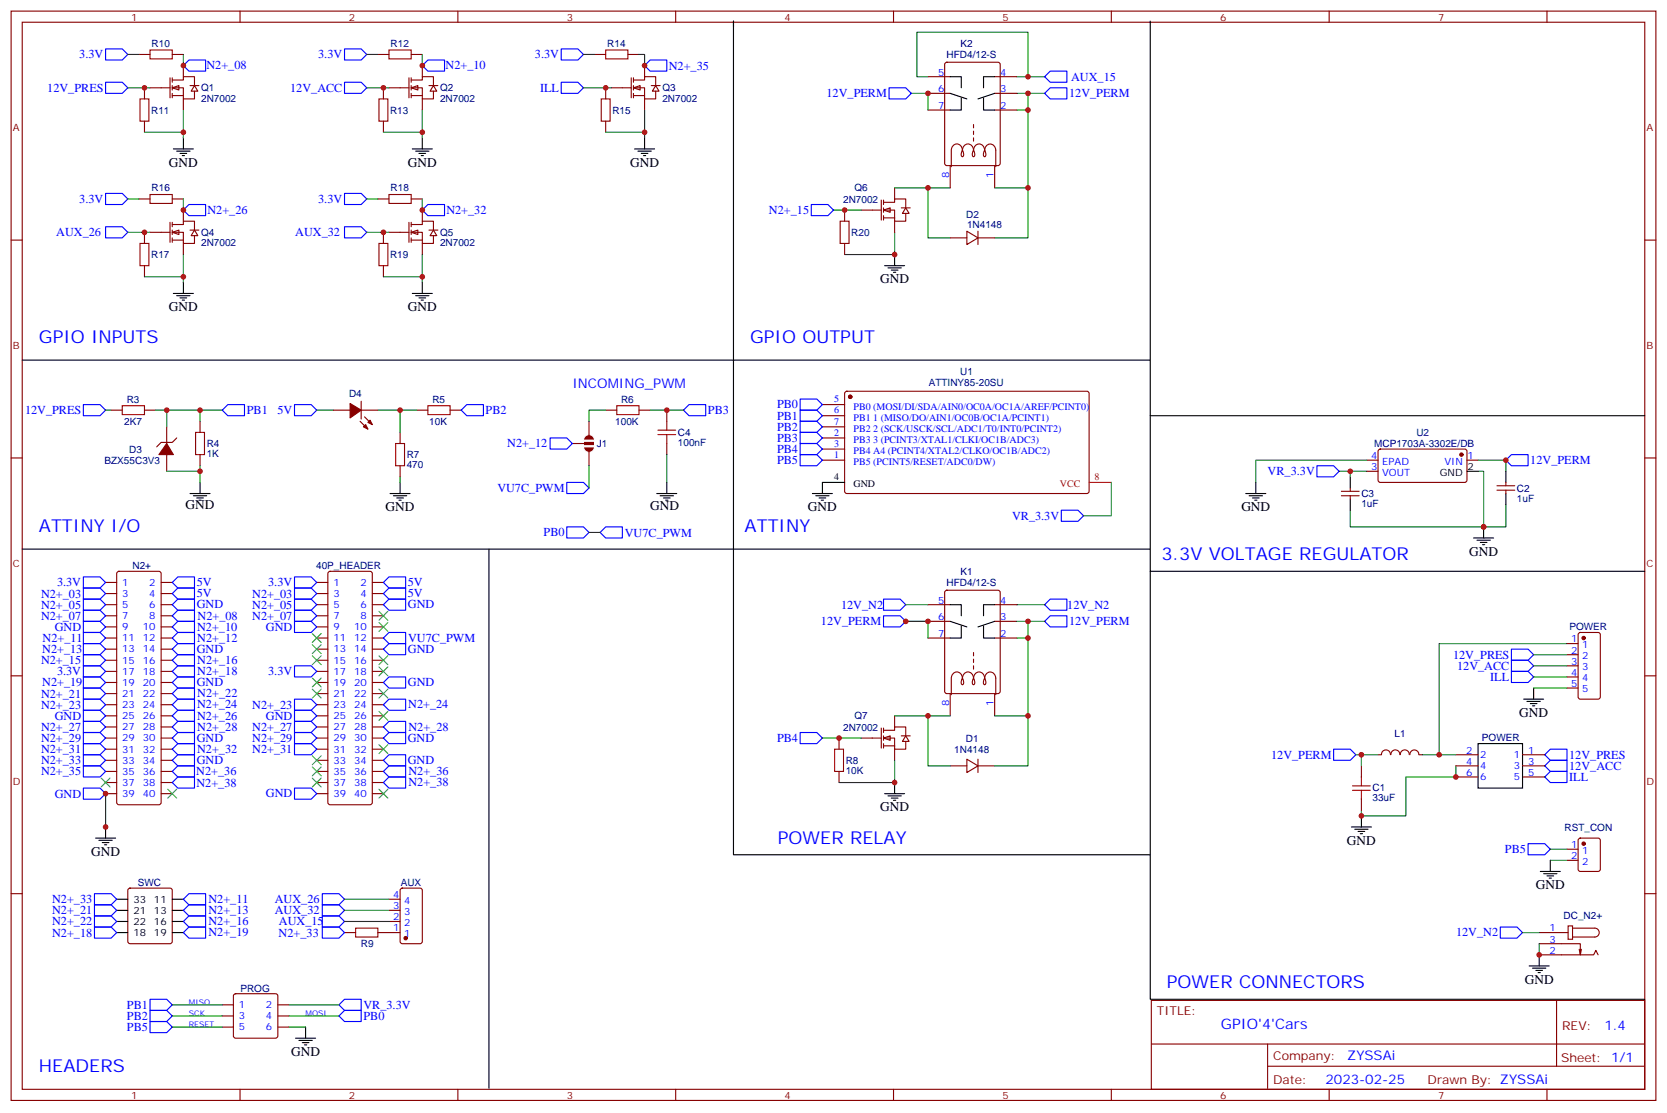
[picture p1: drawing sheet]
<svg xmlns="http://www.w3.org/2000/svg" width="529mm" height="353mm" viewBox="0 0 529 353" stroke-linecap="round" stroke-linejoin="round" font-family="sans-serif">
<g fill="none" stroke="#870000" stroke-width=".35">
<path d="M3.5 3.5h522.1v345.7h-522.1zM7.1 7.1h515v338.6h-515zM76.2 3.5v3.6M145.3 3.5v3.6M214.5 3.5v3.6M283.6 3.5v3.6M352.8 3.5v3.6M421.9 3.5v3.6M491.1 3.5v3.6M3.5 76.2h3.6M522.1 76.2h3.5M3.5 145.3h3.6"/>
<path d="M522.1 145.3h3.5M33.5 184.9h3.5M33.5 188.4h3.5M33.5 191.9h3.5M33.5 195.4h3.5M33.5 199h3.5M37.3 181.5l.4-.2h12.7l.5 .2 .3 .5v72.7l-.3 .5-.5 .2h-12.7l-.5-.2-.2-.5v-72.7zM51.2 184.9h3.5M51.2 188.4h3.5M51.2 191.9h3.5M51.2 195.4h3.5M51.2 199h3.5"/>
<path d="M100.5 184.9h3.6M100.5 188.4h3.6M100.5 191.9h3.6M100.5 195.4h3.6M100.5 199h3.6M104.3 181.5l.5-.2h12.7l.5 .2 .2 .5v72.7l-.3 .5-.4 .2h-12.7l-.5-.2-.2-.5v-72.7zM118.2 184.9h3.5M118.2 188.4h3.5M118.2 191.9h3.5M118.2 195.4h3.5M118.2 199h3.5M3.5 214.5h3.6"/>
<path d="M33.5 202.5h3.5M33.5 206h3.5M33.5 209.6h3.5M33.5 213.1h3.5M33.5 216.6h3.5M51.2 202.5h3.5M51.2 206h3.5M51.2 209.6h3.5M51.2 213.1h3.5M51.2 216.6h3.5M100.5 202.5h3.6M100.5 206h3.6"/>
<path d="M100.5 209.6h3.6M100.5 213.1h3.6M100.5 216.6h3.6M118.2 202.5h3.5M118.2 206h3.5M118.2 209.6h3.5M118.2 213.1h3.5M118.2 216.6h3.5M522.1 214.5h3.5M33.5 220.1h3.5M33.5 223.7h3.5M33.5 227.2h3.5"/>
<path d="M33.5 230.7h3.5M33.5 234.2h3.5M33.5 237.8h3.5M51.2 220.1h3.5M51.2 223.7h3.5M51.2 227.2h3.5M51.2 230.7h3.5M51.2 234.2h3.5M51.2 237.8h3.5M100.5 220.1h3.6M100.5 223.7h3.6M100.5 227.2h3.6"/>
<path d="M100.5 230.7h3.6M100.5 234.2h3.6M100.5 237.8h3.6M118.2 220.1h3.5M118.2 223.7h3.5M118.2 227.2h3.5M118.2 230.7h3.5M118.2 234.2h3.5M118.2 237.8h3.5M33.5 241.3h3.5M33.5 244.8h3.5M33.5 248.4h3.5"/>
<path d="M33.5 251.9h3.5M51.2 241.3h3.5M51.2 244.8h3.5M51.2 248.4h3.5M51.2 251.9h3.5M100.5 241.3h3.6M100.5 244.8h3.6M100.5 248.4h3.6M100.5 251.9h3.6M118.2 241.3h3.5M118.2 244.8h3.5M118.2 248.4h3.5"/>
<path d="M118.2 251.9h3.5M3.5 283.6h3.6M40.8 282.1l.5-.2h12.7l.5 .2 .2 .5v16.2l-.3 .5-.4 .2h-12.7l-.5-.2-.2-.5v-16.2zM123.5 296h3.5M123.5 292.5h3.5M123.5 288.9h3.5M123.5 285.4h3.5M127.2 282.1l.5-.2h5.6l.7 .4 .1 16.5-.5 .7h-5.9l-.6-.5-.1-16.4zM488.6 299.5h13v3.5l.4-1.7M488.6 296h9.2M497.8 293.9h1.4v4.2h-1.4zM499.2 294.6h7a1.41 1.41 0 0 1 1.4 1.4 1.41 1.41 0 0 1-1.4 1.4h-7"/>
<path d="M522.1 283.6h3.5M365.5 317.5h156.6v28.2h-156.6zM488.6 303h17.3l.7-1.4 .7 1.4M494.1 317.5v20.9M501.3 301.3l.3 1.7M365.5 331.3h156.5M402.4 338.4h119.6M402.4 331.3v14.2M76.2 345.7v3.5M145.3 345.7v3.5M214.5 345.7v3.5M283.6 345.7v3.5"/>
<path d="M352.8 345.7v3.5M421.9 345.7v3.5M491.1 345.7v3.5"/>
</g>
<g fill="none" stroke="#000" stroke-width=".35">
<path d="M55 47.3h6.4M56.1 48h4.2M57.1 48.7h2.2M57.9 49.4h.7M58.2 43.7v3.6M130.9 47.3h6.3M131.9 48h4.3M133 48.7h2.1M133.7 49.4h.7M134.1 43.7v3.6M201.4 47.3h6.4M202.5 48h4.2"/>
<path d="M203.6 48.7h2.1M204.3 49.4h.7M204.6 43.7v3.6M280.8 251.9h6.4M281.9 252.6h4.2M282.9 253.3h2.1M283.6 254h.7M284 248.4v3.5M37 285.4h3.6M37 288.9h3.6M37 292.5h3.6M37 296h3.6"/>
<path d="M54.7 285.4h3.5M54.7 288.9h3.5M54.7 292.5h3.5M54.7 296h3.5M485.4 306.6h6.4M486.5 307.3h4.2M487.5 308h2.2M488.2 308.7h.7M488.6 303v3.6"/>
</g>
<g fill="none" stroke="#00f" stroke-width=".35">
<path d="M60 19.1h5.3v3.5h-5.3l-1.8-1.8zM135.8 19.1h5.3v3.5h-5.3l-1.7-1.8zM26.5 197.2h5.2l1.8 1.8-1.8 1.7h-5.2zM26.5 193.7h5.2l1.8 1.7-1.8 1.8h-5.2zM26.5 190.1h5.2l1.8 1.8-1.8 1.8h-5.2zM26.5 186.6h5.2l1.8 1.8-1.8 1.7h-5.2zM54.7 199l1.7-1.8h5.3v3.5h-5.3zM54.7 195.4l1.7-1.7h5.3v3.5h-5.3zM56.4 190.1h5.3v3.6h-5.3l-1.7-1.8zM93.5 186.6h5.3l1.7 1.8-1.7 1.7h-5.3zM93.5 190.1h5.3l1.7 1.8-1.7 1.8h-5.3zM93.5 193.7h5.3l1.7 1.7-1.7 1.8h-5.3z"/>
<path d="M93.5 197.2h5.3l1.7 1.8-1.7 1.7h-5.3zM123.5 190.1h5.3v3.6h-5.3l-1.8-1.8zM333.4 190.1h5.3v3.6h-5.3l-1.8-1.8zM26.5 200.7h5.2l1.8 1.8-1.8 1.8h-5.2zM26.5 204.3h5.2l1.8 1.7-1.8 1.8h-5.2zM26.5 214.8h5.2l1.8 1.8-1.8 1.8h-5.2zM26.5 218.4h5.2l1.8 1.7-1.8 1.8h-5.2zM26.5 207.8h5.2l1.8 1.8-1.8 1.7h-5.2zM54.7 216.6l1.7-1.8h5.3v3.6h-5.3zM54.7 202.5l1.7-1.8h5.3v3.6h-5.3zM54.7 206l1.7-1.7h5.3v3.5h-5.3zM54.7 209.6l1.7-1.8h5.3v3.5h-5.3z"/>
<path d="M54.7 213.1l1.7-1.8h5.3v3.5h-5.3zM121.7 206l1.8-1.7h5.3v3.5h-5.3zM121.7 202.5l1.8-1.8h5.3v3.6h-5.3zM26.5 221.9h5.2l1.8 1.8-1.8 1.7h-5.2zM26.5 225.4h5.2l1.8 1.8-1.8 1.8h-5.2zM26.5 229h5.2l1.8 1.7-1.8 1.8h-5.2zM26.5 232.5h5.2l1.8 1.7-1.8 1.8h-5.2zM26.5 236h5.2l1.8 1.8-1.8 1.7h-5.2zM26.5 239.5h5.2l1.8 1.8-1.8 1.8h-5.2zM54.7 230.7l1.7-1.7h5.3v3.5h-5.3zM54.7 234.2l1.7-1.7h5.3v3.5h-5.3zM54.7 220.1l1.7-1.7h5.3v3.5h-5.3z"/>
<path d="M54.7 227.2l1.7-1.8h5.3v3.6h-5.3zM54.7 237.8l1.7-1.8h5.3v3.5h-5.3zM56.4 221.9h5.3v3.5h-5.3l-1.7-1.7zM93.5 221.9h5.3l1.7 1.8-1.7 1.7h-5.3zM93.5 225.4h5.3l1.7 1.8-1.7 1.8h-5.3zM93.5 229h5.3l1.7 1.7-1.7 1.8h-5.3zM93.5 232.5h5.3l1.7 1.7-1.7 1.8h-5.3zM93.5 236h5.3l1.7 1.8-1.7 1.7h-5.3zM121.7 230.7l1.8-1.7h5.3v3.5h-5.3zM121.7 234.2l1.8-1.7h5.3v3.5h-5.3zM123.5 221.9h5.3v3.5h-5.3l-1.8-1.7zM26.5 250.1h5.2l1.8 1.8-1.8 1.7h-5.2z"/>
<path d="M26.5 243.1h5.2l1.8 1.7-1.8 1.8h-5.2zM54.7 241.3l1.7-1.8h5.3v3.6h-5.3zM56.4 246.6h5.3v3.5h-5.3l-1.7-1.7zM56.4 243.1h5.3v3.5h-5.3l-1.7-1.8zM93.5 250.1h5.3l1.7 1.8-1.7 1.7h-5.3zM121.7 248.4l1.8-1.8h5.3v3.5h-5.3zM121.7 244.8l1.8-1.7h5.3v3.5h-5.3zM121.7 241.3l1.8-1.8h5.3v3.6h-5.3zM30 287.2h5.3l1.7 1.7-1.7 1.8h-5.3zM30 290.7h5.3l1.7 1.8-1.7 1.7h-5.3zM30 294.2h5.3l1.7 1.8-1.7 1.7h-5.3zM30 283.6h5.3l1.7 1.8-1.7 1.8h-5.3z"/>
<path d="M58.2 296l1.8-1.8h5.3v3.5h-5.3zM58.2 288.9l1.8-1.7h5.3v3.5h-5.3zM58.2 292.5l1.8-1.8h5.3v3.5h-5.3zM58.2 285.4l1.8-1.8h5.3v3.6h-5.3zM102.3 283.6h5.3l1.8 1.8-1.8 1.8h-5.3zM102.3 290.7h5.3l1.8 1.8-1.8 1.7h-5.3zM102.3 287.2h5.3l1.8 1.7-1.8 1.8h-5.3z"/>
</g>
<g fill="none" stroke="#3c3" stroke-width=".35">
<path d="M120.3 197.6l2.8 2.8M120.3 194l2.8 2.8M123.1 197.6l-2.8 2.8M123.1 194l-2.8 2.8M99.1 204.6l2.9 2.8M99.1 218.7l2.9 2.8M99.1 215.2l2.9 2.8M99.1 208.1l2.9 2.9M99.1 201.1l2.9 2.8M102 218.7l-2.9 2.8M102 215.2l-2.9 2.8M102 208.1l-2.9 2.9"/>
<path d="M102 204.6l-2.9 2.8M102 201.1l-2.9 2.8M120.3 218.7l2.8 2.8M120.3 211.7l2.8 2.8M120.3 208.1l2.8 2.9M123.1 218.7l-2.8 2.8M123.1 211.7l-2.8 2.8M123.1 208.1l-2.8 2.9M99.1 239.9l2.9 2.8M102 239.9l-2.9 2.8M120.3 236.4l2.8 2.8M120.3 225.8l2.8 2.8"/>
<path d="M123.1 236.4l-2.8 2.8M123.1 225.8l-2.8 2.8M32.1 246.9l2.8 2.9M34.9 246.9l-2.8 2.9M53.3 250.5l2.8 2.8M56.1 250.5l-2.8 2.8M99.1 246.9l2.9 2.9M99.1 243.4l2.9 2.8M102 246.9l-2.9 2.9M102 243.4l-2.9 2.8M120.3 250.5l2.8 2.8M123.1 250.5l-2.8 2.8"/>
</g>
<path d="M488.6 299.5v3.5" fill="none" stroke="#008700" stroke-width=".35"/>
<circle cx="128.8" cy="297.7" r=".53" fill="#870000" stroke="#870000" stroke-width=".35"/>
<g fill="#fff" stroke="#870000" stroke-width=".35">
<path d="M54.7 27.9l2.1-.7v1.4z"/>
<path d="M61.7 27.2l1.1 1.7h-2.1z"/>
</g>
<path d="M47.6 27.9h6.4M54 24.7v6.3M54.7 25.4h3.5v-1.1h3.5v2.9M54.7 27.9h3.5v3.5h3.5v-2.5M54.7 30.3h3.5M54.7 24.7v1.4M54.7 27.2v1.4M54.7 29.6v1.4M58.2 20.8v3.5M58.2 31.4v3.5M60.3 27.2h2.8" fill="none" stroke="#870000" stroke-width=".35"/>
<g fill="#fff" stroke="#870000" stroke-width=".35">
<path d="M130.5 27.9l2.1-.7v1.4z"/>
<path d="M137.6 27.2l1 1.7h-2.1z"/>
</g>
<path d="M123.5 27.9h6.3M129.8 24.7v6.3M130.5 25.4h3.6v-1.1h3.5v2.9M130.5 27.9h3.6v3.5h3.5v-2.5M130.5 30.3h3.6M130.5 24.7v1.4M130.5 27.2v1.4M130.5 29.6v1.4M134.1 20.8v3.5M134.1 31.4v3.5M136.2 27.2h2.8" fill="none" stroke="#870000" stroke-width=".35"/>
<g fill="#fff" stroke="#870000" stroke-width=".35">
<path d="M201.1 27.9l2.1-.7v1.4z"/>
<path d="M208.1 27.2l1.1 1.7h-2.1z"/>
</g>
<path d="M194 27.9h6.4M200.4 24.7v6.3M201.1 25.4h3.5v-1.1h3.5v2.9M201.1 27.9h3.5v3.5h3.5v-2.5M201.1 30.3h3.5M201.1 24.7v1.4M201.1 27.2v1.4M201.1 29.6v1.4M204.6 20.8v3.5M204.6 31.4v3.5M206.7 27.2h2.8" fill="none" stroke="#870000" stroke-width=".35"/>
<g fill="#fff" stroke="#870000" stroke-width=".35">
<path d="M280.5 234.2l2.1-.7v1.4z"/>
<path d="M287.5 233.5l1.1 1.8h-2.1z"/>
</g>
<g fill="none" stroke="#870000" stroke-width=".35">
<path d="M35.3 130.2h3.5M45.9 130.2h3.5M52.9 135.5v5.3M56.1 139l-1.4 1.4h-3.5l-1.5 1.4M63.5 133.7v3.5M105.8 130.2h5.3M114.3 133.7l2.5 2.5M114.7 130.2h5.2M114.7 127.4v5.6M115.7 132.3l2.5 2.5M127 137.2v3.6M132.3 130.2h3.5"/>
<path d="M142.9 130.2h3.5M192.3 130.2h3.5M202.8 130.2h3.6M211.7 130.2v3.5M261.1 135.5h7M261.1 131.9h7M261.1 128.4h7M261.1 139h7M268.3 124.4l.5-.2h76.5l.4 .7v31.3l-.7 .4h-76.5l-.4-.7v-31zM52.9 144.3v5.3M63.5 144.3v3.5M127 147.8v3.5"/>
<path d="M211.7 140.8v3.5M261.1 142.5h7M261.1 146.1h7M294.6 197.2h7M294.6 191.9h7M300.1 187.5l.5-.2h16.2l.6 .5 .1 31.6-.5 .7h-16.4l-.7-.4v-31.7zM315.7 197.2h7.1M315.7 191.9h7.1M294.6 202.5h7M302 215.2v5.3M302 215.1a1.77 1.77 0 0 1 1.8-1.8 1.77 1.77 0 0 1 1.7 1.9M305.5 215.2a1.5 1.5 0 0 1 0 2.1l-.2-.1a1.85 1.85 0 0 1 .2-2z"/>
<path d="M309 215.2a1.77 1.77 0 0 0-1.7-1.9 1.77 1.77 0 0 0-1.8 1.9M309 215.2a1.5 1.5 0 0 1 0 2.1l-.2-.1a1.85 1.85 0 0 1 .2-2zM309 207.1v1M309 209.2v1.1M309 211.3v1.1M312.6 215.2a1.77 1.77 0 0 0-1.8-1.9 1.77 1.77 0 0 0-1.8 1.9M312.6 215.2a1.5 1.5 0 0 1 0 2.1l-.2-.1a1.85 1.85 0 0 1 .2-2zM312.6 215.3a1.78 1.78 0 0 1 1.6-2 1.78 1.78 0 0 1 1.9 1.9v5.3M315.7 202.5h7.1M497.4 204.3h3.5M497.4 207.8h3.5M497.4 211.3h3.5"/>
<path d="M497.4 214.8h3.5M497.4 218.4h3.5M501.2 200.9l.4-.2h5.7l.6 .5 .1 20-.5 .6-5.9 .1-.6-.5-.1-20zM266.3 234.2v3.6M273.4 234.2h6.4M279.8 231.1v6.3M280.5 231.8h3.5v-1.1h3.5v2.8M280.5 234.2h3.5v3.6h3.5v-2.5M280.5 236.7h3.5M280.5 231.1v1.4M280.5 233.5v1.4M280.5 236v1.4"/>
<path d="M284 227.2v3.5M284 237.8v3.5M286.1 233.5h2.8M301.6 220.1v7.1M315.7 220.1v7.1M441.4 239.5a1.41 1.41 0 0 0-1.4-1.5 1.41 1.41 0 0 0-1.5 1.5h-1.1M441.5 239.5a1.41 1.41 0 0 1 1.4-1.5 1.41 1.41 0 0 1 1.4 1.5M444.5 239.5a1.41 1.41 0 0 1 1.4-1.5 1.41 1.41 0 0 1 1.4 1.5M447.6 239.5a1.41 1.41 0 0 1 1.4-1.5 1.41 1.41 0 0 1 1.4 1.5M450.5 239.5h1.1M462.1 239.5h7.1M483.3 239.5h7.1"/>
<path d="M266.3 244.8v3.6M301.6 243.1h5.3M306.9 240.9l3.5 2.2-3.5 2.1zM310.4 240.9v4.3M310.4 243.1h5.3M432.2 243.1v3.5M432.2 253.6v3.6M462.1 243.1h7.1M462.1 246.6h7.1M483.3 243.1h7.1M483.3 246.6h7.1M109.4 296h3.5"/>
<path d="M119.9 296h3.6M70.6 318.9h3.5M74.3 315.6l.5-.2h12.7l.5 .2 .2 .5v12.7l-.2 .5-.5 .2h-12.7l-.5-.2-.2-.5v-12.7zM88.2 318.9h3.5M70.6 322.4h3.5M70.6 326h3.5M88.2 322.4h3.5M88.2 326h3.5"/>
</g>
<g fill="none" stroke="#00f" stroke-width=".35">
<path d="M33.5 26.1h5.3l1.8 1.8-1.8 1.7h-5.3zM109.4 26.1h5.3l1.7 1.8-1.7 1.7h-5.3zM178.2 26.1h5.2l1.8 1.8-1.8 1.7h-5.2zM33.5 72h5.3l1.8 1.7-1.8 1.8h-5.3zM109.4 72h5.3l1.7 1.7-1.7 1.8h-5.3zM26.5 128.4h5.2l1.8 1.8-1.8 1.7h-5.2zM93.5 128.4h5.3l1.7 1.8-1.7 1.7h-5.3zM218.7 128.4h5.3v3.5h-5.3l-1.7-1.7zM254 126.6h5.3l1.8 1.8-1.8 1.8h-5.3zM254 133.7h5.3l1.8 1.8-1.8 1.7h-5.3zM254 130.2h5.3l1.8 1.7-1.8 1.8h-5.3zM254 137.2h5.3l1.8 1.8-1.8 1.8h-5.3z"/>
<path d="M254 140.8h5.3l1.8 1.7-1.8 1.8h-5.3zM254 144.3h5.3l1.8 1.8-1.8 1.7h-5.3zM418 147.8h5.3l1.8 1.8-1.8 1.7h-5.3zM479.8 144.3h5.3v3.5h-5.3l-1.8-1.7zM179.9 167.2h5.3l1.8 1.8-1.8 1.7h-5.3zM190.5 169l1.8-1.8h5.3v3.5h-5.3zM336.9 161.9h5.3l1.8 1.8-1.8 1.8h-5.3zM331.6 197.2l1.8-1.8h5.3v3.6h-5.3zM479.8 206h5.3l1.7 1.8-1.7 1.8h-5.3zM479.8 209.6h5.3l1.7 1.7-1.7 1.8h-5.3zM479.8 213.1h5.3l1.7 1.7-1.7 1.8h-5.3zM254 232.5h5.3l1.8 1.7-1.8 1.8h-5.3z"/>
<path d="M423.3 237.8h5.3l1.8 1.7-1.8 1.8h-5.3zM492.1 237.8h5.3v3.5h-5.3l-1.7-1.8zM492.1 241.3h5.3v3.5h-5.3l-1.7-1.7zM492.1 244.8h5.3v3.6h-5.3l-1.7-1.8zM102.3 294.2h5.3l1.8 1.8-1.8 1.7h-5.3zM47.6 317.1h5.3l1.8 1.8-1.8 1.8h-5.3zM47.6 324.2h5.3l1.8 1.8-1.8 1.7h-5.3zM47.6 320.7h5.3l1.8 1.7-1.8 1.8h-5.3zM109.4 320.7h5.3v3.5h-5.3l-1.8-1.8z"/>
</g>
<g fill="none" stroke="#008700" stroke-width=".35">
<path d="M33.5 130.2h1.8M49.4 130.2h3.5v5.3M52.9 130.2h10.6v3.5M63.5 130.2h7.1M100.5 130.2h5.3M119.9 130.2h7.1v7M127 130.2h5.3M206.4 130.2h10.6M52.9 149.6h10.6M63.5 147.8v5.3M127 151.3v1.8M352.8 153.1v10.6h-8.8"/>
<path d="M425.1 149.6h8.8M433.9 146.1h-35.3v7M469.2 149.6h1.8v17.6M469.2 146.1h8.8v3.5M187 169h3.5M428.6 161.9v5.3h42.4M478 160.2v7h-7M322.8 191.9h8.8M322.8 197.2h8.8M326.3 197.2v45.9h-10.6M497.4 204.3h-40.6v35.2h-5.2M261.1 234.2h12.3"/>
<path d="M284 227.2h10.6v15.9h7M294.6 227.2h7M315.7 227.2h10.6M430.4 239.5h1.8M437.4 239.5h-5.2v3.6M456.8 239.5h5.3M284 241.3v7.1h-17.7M462.1 243.1v3.5h-15.8v12.3h-14.1v-1.7M109.4 285.4h14.1M109.4 288.9h14.1M109.4 292.5h14.1M54.7 318.9h15.9"/>
<path d="M54.7 326h15.9M54.7 322.4h15.9M91.7 326h5.3M91.7 322.4h15.9"/>
</g>
<g fill="none" stroke="#000" stroke-width=".35">
<path d="M60.3 156.6h6.4M61.4 157.3h4.2M62.4 158h2.2M63.1 158.8h.8M63.5 153.1v3.5M123.8 156.6h6.4M124.9 157.3h4.2M125.9 158h2.2M126.6 158.8h.8M127 153.1v3.5M208.5 156.6h6.3M209.5 157.3h4.3"/>
<path d="M210.6 158h2.1M211.3 158.8h.7M211.7 153.1v3.5M257.9 156.6h6.3M258.9 157.3h4.3M260 158h2.1M260.7 158.8h.7M268.1 153.1h-7v3.5M395.5 156.6h6.3M396.5 157.3h4.3M397.6 158h2.1M398.3 158.8h.7"/>
<path d="M398.6 153.1v3.5M467.8 170.7h6.3M468.8 171.5h4.3M469.9 172.2h2.1M470.6 172.9h.7M471 167.2v3.5M301.6 191.9h3.6v3.5M301.6 197.2l5.3 1.8M305.2 198.6v3.9h-3.6M312.2 198.6v3.9h3.5M315.7 191.9h-3.5v3.5M315.7 197.2l-5.3 1.8"/>
<path d="M486.8 218.4v3.5M469.2 236h14.1v14.1h-14.1zM483.7 221.9h6.3M484.7 222.6h4.2M485.8 223.3h2.1M486.5 224h.7M432.2 258.9v3.6M429 262.5h6.3M430 263.2h4.3M431.1 263.9h2.1M431.8 264.6h.7M93.8 329.5h6.4"/>
<path d="M94.9 330.2h4.2M96 330.9h2.1M96.7 331.6h.7M97 326v3.5"/>
</g>
<g fill="none" stroke="#a10000" stroke-width=".35">
<path d="M38.8 128.8h7.1v2.8h-7.1zM62.1 137.2h2.8v7.1h-2.8zM135.8 128.8h7.1v2.8h-7.1zM195.8 128.8h7v2.8h-7zM208.8 137.9h5.7M208.8 136.5h5.7M211.7 133.7v2.8M211.7 137.9v2.9M125.6 140.8h2.8v7h-2.8zM264.9 237.8h2.9v7h-2.9zM429.3 249.4h5.7M429.3 250.8h5.7"/>
<path d="M432.2 246.6v2.8M432.2 250.8v2.8M112.9 294.6h7v2.8h-7z"/>
</g>
<g fill="#870000" stroke="#870000" stroke-width=".35">
<path d="M52.9 140.8l2.1 3.5h-4.6z"/>
<path d="M111.1 128.1l3.6 2.1-3.6 2.4z"/>
<path d="M115.4 135.5l.7-.7 .7 1.4z"/>
<path d="M116.8 134.1l.7-.7 .7 1.4z"/>
<circle cx="502.7" cy="202.5" r=".53"/>
<circle cx="269.9" cy="125.9" r=".53"/>
</g>
<path d="M345.7 153.1h7.1" fill="none" stroke="#f00" stroke-width=".35"/>
<g fill="#fff" stroke="#870000" stroke-width=".35">
<path d="M130.5 73.7l2.1-.7v1.4z"/>
<path d="M137.6 73l1 1.8h-2.1z"/>
</g>
<path d="M123.5 73.7h6.3M129.8 70.6v6.3M130.5 71.3h3.6v-1.1h3.5v2.8M130.5 73.7h3.6v3.6h3.5v-2.5M130.5 76.2h3.6M130.5 70.6v1.4M130.5 73v1.4M130.5 75.5v1.4M134.1 66.7v3.5M134.1 77.3v3.5M136.2 73h2.8" fill="none" stroke="#870000" stroke-width=".35"/>
<g fill="#fff" stroke="#870000" stroke-width=".35">
<path d="M54.7 73.7l2.1-.7v1.4z"/>
<path d="M61.7 73l1.1 1.8h-2.1z"/>
</g>
<g fill="none" stroke="#870000" stroke-width=".35">
<path d="M44.1 17.3h3.5M54.7 17.3h3.5M119.9 17.3h3.6M130.5 17.3h3.6M188.7 17.3h3.6M199.3 17.3h3.5M45.9 27.9v3.5M45.9 38.5v3.5M121.7 27.9v3.5M121.7 38.5v3.5M192.3 27.9v3.5M192.3 38.5v3.5"/>
<path d="M44.1 63.1h3.5M45.9 73.7v3.6M47.6 73.7h6.4M54 70.6v6.3M54.7 71.3h3.5v-1.1h3.5v2.8M54.7 73.7h3.5v3.6h3.5v-2.5M54.7 76.2h3.5M54.7 70.6v1.4M54.7 73v1.4M54.7 75.5v1.4M54.7 63.1h3.5M58.2 66.7v3.5"/>
<path d="M58.2 77.3v3.5M60.3 73h2.8M119.9 63.1h3.6M121.7 73.7v3.6M130.5 63.1h3.6M45.9 84.3v3.5M121.7 84.3v3.5M425.8 155.9h5.6M425.8 157.3h5.6M428.6 154.9v1M428.6 157.3v1.1M433.9 146.1h3.5"/>
<path d="M433.9 149.6h3.5M437.7 142.7l.4-.2 27.1 .1 .5 .6-.1 9.5-.6 .4-27.1-.1-.5-.6v-9.2zM465.7 146.1h3.5M475.2 154.2h5.6M475.2 155.6h5.6M478 153.1v1.1M478 155.6v1M497.4 269.5h3.5M497.4 273h3.5M501.2 266.2l.4-.2h5.7l.6 .4 .1 9.5-.5 .6-5.9 .1-.6-.5-.1-9.4z"/>
</g>
<g fill="none" stroke="#000" stroke-width=".35">
<path d="M365.1 6.7v125.2h157M55 93.1h6.4M56.1 93.8h4.2M57.1 94.5h2.2M57.9 95.2h.7M58.2 89.6v3.5M130.9 93.1h6.3M131.9 93.8h4.3M133 94.5h2.1M133.7 95.2h.7M134.1 89.6v3.5M7.1 114.3h225.7"/>
<path d="M232.8 114.3v60h-225.7M232.8 114.3h132.3M365.1 131.9v49.4h157M428.6 151.3v3.6M428.6 158.4v3.5M465.7 149.6h3.5M478 149.6v3.5M478 156.6v3.6M155.2 174.3v171.1M365.1 181.3v135.8h157M30.3 266h6.4M31.4 266.7h4.2"/>
<path d="M32.5 267.4h2.1M33.2 268.1h.7M33.5 262.5v3.5M488.9 276.6h6.4M490 277.3h4.2M491.1 278h2.1M491.8 278.7h.7M492.1 273v3.6"/>
</g>
<g fill="none" stroke="#00f" stroke-width=".35">
<path d="M33.5 15.5h5.3l1.8 1.8-1.8 1.8h-5.3zM109.4 15.5h5.3l1.7 1.8-1.7 1.8h-5.3zM178.2 15.5h5.2l1.8 1.8-1.8 1.8h-5.2zM206.4 19.1h5.3v3.5h-5.3l-1.8-1.8zM33.5 61.4h5.3l1.8 1.7-1.8 1.8h-5.3zM58.2 66.7l1.8-1.8h5.3v3.5h-5.3zM109.4 61.4h5.3l1.7 1.7-1.7 1.8h-5.3zM134.1 66.7l1.7-1.8h5.3v3.5h-5.3zM72.3 128.4h5.3v3.5h-5.3l-1.7-1.7zM148.2 128.4h5.3v3.5h-5.3l-1.8-1.7zM26.5 183.1h5.2l1.8 1.8-1.8 1.7h-5.2zM56.4 186.6h5.3v3.5h-5.3l-1.7-1.7z"/>
<path d="M56.4 183.1h5.3v3.5h-5.3l-1.7-1.7zM93.5 183.1h5.3l1.7 1.8-1.7 1.7h-5.3zM123.5 186.6h5.3v3.5h-5.3l-1.8-1.7zM123.5 183.1h5.3v3.5h-5.3l-1.8-1.7zM280.5 195.4h5.3l1.7 1.8-1.7 1.8h-5.3zM280.5 190.1h5.3l1.7 1.8-1.7 1.8h-5.3zM26.5 211.3h5.2l1.8 1.8-1.8 1.7h-5.2zM93.5 211.3h5.3l1.7 1.8-1.7 1.7h-5.3zM121.7 216.6l1.8-1.8h5.3v3.6h-5.3zM485.1 267.8h5.3l1.7 1.7-1.7 1.8h-5.3zM476.2 294.2h5.3l1.8 1.8-1.8 1.7h-5.3zM109.4 317.1h5.3v3.6h-5.3l-1.8-1.8z"/>
</g>
<g fill="none" stroke="#008700" stroke-width=".35">
<path d="M40.6 17.3h3.5M58.2 17.3v3.5M116.4 17.3h3.5M134.1 17.3v3.5M185.2 17.3h3.5M202.8 17.3h1.8v3.5M40.6 27.9h7M58.2 34.9v8.8M116.4 27.9h7.1M134.1 34.9v8.8M185.2 27.9h8.8M204.6 34.9v8.8"/>
<path d="M45.9 42h12.3M121.7 42h12.4M192.3 42h12.3M40.6 63.1h3.5M40.6 73.7h7M58.2 63.1v3.6M116.4 63.1h3.5M116.4 73.7h7.1M134.1 63.1v3.6M45.9 87.8h12.3M58.2 80.8v8.8M121.7 87.8h12.4"/>
<path d="M134.1 80.8v8.8M211.7 144.3v8.8M428.6 149.6v1.7M287.5 191.9h7.1M294.6 197.2h-7.1h7.1v5.3M322.8 202.5h3.5M486.8 207.8h10.6M486.8 211.3h10.6M486.8 214.8h10.6M486.8 218.4h10.6M33.5 251.9v10.6M492.1 269.5h5.3"/>
<path d="M492.1 273h5.3M483.3 296h5.3M91.7 318.9h15.9"/>
</g>
<g fill="#870000" stroke="#870000" stroke-width=".35">
<circle cx="463.9" cy="144.3" r=".53"/>
<circle cx="502.7" cy="267.8" r=".53"/>
</g>
<path d="M47.6 15.9h7.1v2.8h-7.1zM123.5 15.9h7v2.8h-7zM192.3 15.9h7v2.8h-7zM44.4 31.4h2.9v7.1h-2.9zM120.3 31.4h2.8v7.1h-2.8zM190.9 31.4h2.8v7.1h-2.8zM44.4 77.3h2.9v7h-2.9zM47.6 61.7h7.1v2.9h-7.1zM120.3 77.3h2.8v7h-2.8zM123.5 61.7h7v2.9h-7z" fill="none" stroke="#a10000" stroke-width=".35"/>
<g fill="#870000" stroke="#fff" stroke-width=".35">
<path d="M185.2 141.8h3.5a1.76 1.76 0 0 1-1.7 1.8 1.76 1.76 0 0 1-1.8-1.8z"/>
<path d="M185.7 138.5a1.76 1.76 0 0 1 1.9-.4 1.76 1.76 0 0 1 1.1 1.6h-3.5z"/>
</g>
<path d="M187 133.7v5.3" fill="none" stroke="#870000" stroke-width=".35"/>
<path d="M185.2 140.1h3.5v1.4h-3.5z" fill="#870000" stroke="#fff" stroke-width=".35"/>
<path d="M268.1 66.7v3.5M268.1 77.3v3.5M181.7 140.8h5.3M187 142.5v5.3" fill="none" stroke="#870000" stroke-width=".35"/>
<path d="M174.6 139h5.3l1.8 1.8-1.8 1.7h-5.3zM179.9 153.1h5.3l1.8 1.8-1.8 1.7h-5.3z" fill="none" stroke="#00f" stroke-width=".35"/>
<path d="M284 73.7v7.1h-15.9M192.3 130.2h-5.3v3.5M187 147.8v7.1" fill="none" stroke="#008700" stroke-width=".35"/>
<path d="M266.7 70.2h2.8v7.1h-2.8z" fill="none" stroke="#a10000" stroke-width=".35"/>
<g fill="#fff" stroke="#870000" stroke-width=".35">
<path d="M280.5 66.7l2.1-.7v1.4z"/>
<path d="M287.5 66l1.1 1.7h-2.1z"/>
</g>
<g fill="none" stroke="#870000" stroke-width=".35">
<path d="M300.1 20l.5-.2h16.2l.6 .4 .1 31.7-.5 .6-16.4 .1-.7-.5v-31.6zM294.6 34.9h7M294.6 29.6h7M294.6 24.3h7M309 39.5v1.1M315.7 34.9h7.1M315.7 29.6h7.1M315.7 24.3h7.1M284 59.6v3.5M301.6 52.6v7M305.5 47.6a1.5 1.5 0 0 1 0 2.1h-.2a1.85 1.85 0 0 1 .2-2.1zM305.5 47.6a1.77 1.77 0 0 0-1.7-1.9 1.77 1.77 0 0 0-1.8 1.9v5.3"/>
<path d="M309 47.6a1.77 1.77 0 0 0-1.7-1.9 1.77 1.77 0 0 0-1.8 2M309 47.6a1.5 1.5 0 0 1 0 2.1h-.2a1.85 1.85 0 0 1 .2-2.1zM309 41.6v1.1M309 43.7v1.1M312.6 47.6a1.77 1.77 0 0 0-1.8-1.9 1.77 1.77 0 0 0-1.8 2M312.6 47.6a1.5 1.5 0 0 1 0 2.1h-.2a1.85 1.85 0 0 1 .2-2.1zM312.6 47.8a1.78 1.78 0 0 1 1.6-2.1 1.78 1.78 0 0 1 1.9 1.9v5.3M315.7 52.6v7M273.4 66.7h6.4M279.8 63.5v6.4M280.5 64.2h3.5v-1.1h3.5v2.9M280.5 66.7h3.5v3.5h3.5v-2.5"/>
<path d="M280.5 69.1h3.5M280.5 63.5v1.4M280.5 66v1.4M280.5 68.4v1.5M284 70.2v3.5M286.1 66h2.8M301.6 75.5h5.3M306.9 73.4l3.5 2.1-3.5 2.1zM310.4 73.4v4.2M310.4 75.5h5.3"/>
</g>
<g fill="none" stroke="#000" stroke-width=".35">
<path d="M232.8 8.5v-1.8v107.6M301.6 24.3h3.6v3.6M301.6 29.6l5.3 1.8M305.2 31v3.9h-3.6M312.2 31v3.9h3.5M315.7 24.3h-3.5v3.6M315.7 29.6l-5.3 1.8M280.8 84.3h6.4M281.9 85h4.2M282.9 85.7h2.1M283.6 86.4h.7M284 80.8v3.5"/>
<path d="M365.1 174.3h-132.3v97h132.3"/>
</g>
<path d="M289.3 29.6h5.3v5.3M294.6 24.3h-3.6v-14.1h35.3v14.1M322.8 34.9h3.5M322.8 29.6h8.8M322.8 24.3h8.8M326.3 29.6v45.9h-10.6M284 59.6h10.6v15.9h7M294.6 59.6h7M315.7 59.6h10.6M264.6 66.7h8.8" fill="none" stroke="#008700" stroke-width=".35"/>
<path d="M282.2 27.9h5.3l1.8 1.7-1.8 1.8h-5.3zM331.6 29.6l1.8-1.7h5.3v3.5h-5.3zM333.4 22.6h5.3v3.5h-5.3l-1.8-1.8zM257.5 64.9h5.3l1.8 1.8-1.8 1.7h-5.3z" fill="none" stroke="#00f" stroke-width=".35"/>
<g fill="#c00">
<circle cx="456.8" cy="239.5" r=".88"/>
<circle cx="326.3" cy="197.2" r=".88"/>
<circle cx="326.3" cy="227.2" r=".88"/>
<circle cx="294.6" cy="227.2" r=".88"/>
<circle cx="63.5" cy="149.6" r=".88"/>
<circle cx="471" cy="167.2" r=".88"/>
<circle cx="127" cy="130.2" r=".88"/>
<circle cx="52.9" cy="130.2" r=".88"/>
<circle cx="63.5" cy="130.2" r=".88"/>
<circle cx="266.3" cy="234.2" r=".88"/>
<circle cx="284" cy="248.4" r=".88"/>
<circle cx="432.2" cy="258.9" r=".88"/>
<circle cx="432.2" cy="239.5" r=".88"/>
<circle cx="478" cy="146" r=".88"/>
<circle cx="211.7" cy="130.2" r=".88"/>
<circle cx="462.1" cy="246.6" r=".88"/>
<circle cx="326.3" cy="202.5" r=".88"/>
<circle cx="428.6" cy="149.6" r=".88"/>
<circle cx="58.2" cy="20.8" r=".88"/>
<circle cx="134.1" cy="20.8" r=".88"/>
<circle cx="204.6" cy="20.8" r=".88"/>
<circle cx="58.2" cy="66.7" r=".88"/>
<circle cx="134.1" cy="66.7" r=".88"/>
<circle cx="121.7" cy="73.7" r=".88"/>
<circle cx="134.1" cy="87.8" r=".88"/>
<circle cx="45.9" cy="73.7" r=".88"/>
<circle cx="58.2" cy="87.8" r=".88"/>
<circle cx="45.9" cy="27.9" r=".88"/>
<circle cx="58.2" cy="42" r=".88"/>
<circle cx="121.7" cy="27.9" r=".88"/>
<circle cx="134.1" cy="42" r=".88"/>
<circle cx="192.3" cy="27.9" r=".88"/>
<circle cx="204.6" cy="42" r=".88"/>
<circle cx="294.6" cy="197.2" r=".88"/>
<circle cx="287.5" cy="197.2" r=".88"/>
<circle cx="488.6" cy="303" r=".88"/>
<circle cx="33.5" cy="251.9" r=".88"/>
<circle cx="33.5" cy="262.5" r=".88"/>
<circle cx="284" cy="80.8" r=".88"/>
<circle cx="268.1" cy="66.7" r=".88"/>
<circle cx="326.3" cy="34.9" r=".88"/>
<circle cx="294.6" cy="59.6" r=".88"/>
<circle cx="326.3" cy="59.6" r=".88"/>
<circle cx="326.3" cy="29.6" r=".88"/>
<circle cx="326.3" cy="24.3" r=".88"/>
<circle cx="294.6" cy="29.6" r=".88"/>
</g>
<g font-size="5.6" fill="#00f">
<text x="12.3" y="109">GPIO INPUTS</text>
<text x="238.1" y="109">GPIO OUTPUT</text>
<text x="12.3" y="169">ATTINY I/O</text>
<text x="236.4" y="169">ATTINY</text>
<text x="368.7" y="177.8">3.3V VOLTAGE REGULATOR</text>
<text x="246.9" y="267.8">POWER RELAY</text>
<text x="370.4" y="313.6">POWER CONNECTORS</text>
<text x="12.3" y="340.1">HEADERS</text>
</g>
<text font-size="4.6" fill="#00f" x="387.6" y="326.5">GPIO'4'Cars</text>
<g font-size="4.2">
<text x="53.6" y="52.9">GND</text>
<text x="129.5" y="52.9">GND</text>
<text x="200" y="52.9">GND</text>
<text x="279.4" y="90">GND</text>
<text x="53.6" y="98.8">GND</text>
<text x="129.5" y="98.8">GND</text>
<text x="58.9" y="161.5">GND</text>
<text x="206.4" y="161.9">GND</text>
<text x="122.4" y="162.3">GND</text>
<text x="256.5" y="162.3">GND</text>
<text x="394.1" y="162.3">GND</text>
<text x="466.4" y="176.4">GND</text>
<text x="482.2" y="227.5">GND</text>
<text x="279.4" y="257.5">GND</text>
<text x="427.6" y="268.1">GND</text>
<text x="28.9" y="271.6">GND</text>
<text x="487.5" y="282.2">GND</text>
<text x="484" y="312.2">GND</text>
<text x="92.4" y="335.1">GND</text>
</g>
<g font-size="4.2" fill="#00f">
<text x="181.7" y="123.1">INCOMING_PWM</text>
<text x="509.3" y="326.8">1.4</text>
<text x="427.7" y="336.3">ZYSSAi</text>
<text x="420.7" y="344.1">2023-02-25</text>
</g>
<g font-size="3.9" fill="#00f">
<text x="25.2" y="18.5">3.3V</text>
<text x="65.5" y="22">N2+_08</text>
<text x="101" y="18.5">3.3V</text>
<text x="141.4" y="22">N2+_10</text>
<text x="169.8" y="18.5">3.3V</text>
<text x="212.3" y="22.1">N2+_35</text>
<text x="15" y="29.2">12V_PRES</text>
<text x="92.1" y="29.1">12V_ACC</text>
<text x="171.4" y="29.1">ILL</text>
<text x="340" y="25.6">AUX_15</text>
<text x="262.4" y="30.8">12V_PERM</text>
<text x="339.4" y="30.8">12V_PERM</text>
<text x="25.2" y="64.4">3.3V</text>
<text x="101" y="64.4">3.3V</text>
<text x="65.8" y="67.9">N2+_26</text>
<text x="141.7" y="67.9">N2+_32</text>
<text x="244.1" y="67.9">N2+_15</text>
<text x="17.9" y="75">AUX_26</text>
<text x="93.7" y="75">AUX_32</text>
<text x="7.9" y="131.4">12V_PRES</text>
<text x="78.3" y="131.4">PB1</text>
<text x="88" y="131.4">5V</text>
<text x="154.2" y="131.3">PB2</text>
<text x="224.7" y="131.4">PB3</text>
<text x="246.7" y="129.6">PB0</text>
<text x="246.7" y="136.7">PB2</text>
<text x="246.7" y="133.1">PB1</text>
<text x="161" y="142">N2+_12</text>
<text x="246.7" y="140.2">PB3</text>
<text x="246.7" y="143.7">PB4</text>
<text x="246.7" y="147.2">PB5</text>
<text x="485.8" y="147.3">12V_PERM</text>
<text x="402.4" y="150.8">VR_3.3V</text>
<text x="157.9" y="156.2">VU7C_PWM</text>
<text x="321.3" y="165">VR_3.3V</text>
<text x="172.6" y="170.2">PB0</text>
<text x="198.3" y="170.3">VU7C_PWM</text>
<text x="13" y="189.7">N2+_03</text>
<text x="18.1" y="186.1">3.3V</text>
<text x="62.4" y="189.6">5V</text>
<text x="62.4" y="186.1">5V</text>
<text x="80.1" y="189.7">N2+_03</text>
<text x="85.1" y="186.1">3.3V</text>
<text x="129.5" y="189.6">5V</text>
<text x="129.5" y="186.1">5V</text>
<text x="13" y="196.7">N2+_07</text>
<text x="13" y="193.2">N2+_05</text>
<text x="62.4" y="193.1">GND</text>
<text x="62.7" y="196.7">N2+_08</text>
<text x="80.1" y="193.2">N2+_05</text>
<text x="80.1" y="196.7">N2+_07</text>
<text x="129.5" y="193.1">GND</text>
<text x="267" y="193.2">12V_N2</text>
<text x="338.8" y="193.2">12V_N2</text>
<text x="13.5" y="203.8">N2+_11</text>
<text x="17.4" y="200.2">GND</text>
<text x="62.6" y="200.3">N2+_10</text>
<text x="62.6" y="203.7">N2+_12</text>
<text x="84.4" y="200.2">GND</text>
<text x="129.5" y="203.8">VU7C_PWM</text>
<text x="260.6" y="198.4">12V_PERM</text>
<text x="339.4" y="198.4">12V_PERM</text>
<text x="13.4" y="207.3">N2+_13</text>
<text x="62.4" y="207.2">GND</text>
<text x="129.5" y="207.2">GND</text>
<text x="461.3" y="209.1">12V_PRES</text>
<text x="13" y="210.8">N2+_15</text>
<text x="18.1" y="214.3">3.3V</text>
<text x="62.6" y="210.7">N2+_16</text>
<text x="62.6" y="214.3">N2+_18</text>
<text x="85.1" y="214.3">3.3V</text>
<text x="462.5" y="212.6">12V_ACC</text>
<text x="13" y="221.4">N2+_21</text>
<text x="13.4" y="217.9">N2+_19</text>
<text x="62.4" y="217.8">GND</text>
<text x="62.6" y="221.3">N2+_22</text>
<text x="129.5" y="217.8">GND</text>
<text x="473.1" y="216.1">ILL</text>
<text x="13" y="224.9">N2+_23</text>
<text x="62.6" y="224.9">N2+_24</text>
<text x="80.1" y="224.9">N2+_23</text>
<text x="129.6" y="224.9">N2+_24</text>
<text x="13" y="232">N2+_27</text>
<text x="17.4" y="228.5">GND</text>
<text x="62.6" y="228.5">N2+_26</text>
<text x="62.6" y="231.9">N2+_28</text>
<text x="80.1" y="232">N2+_27</text>
<text x="84.4" y="228.5">GND</text>
<text x="129.7" y="231.9">N2+_28</text>
<text x="13" y="235.5">N2+_29</text>
<text x="13" y="239">N2+_31</text>
<text x="62.4" y="235.4">GND</text>
<text x="62.6" y="239.1">N2+_32</text>
<text x="80.1" y="235.5">N2+_29</text>
<text x="80.1" y="239">N2+_31</text>
<text x="129.4" y="235.6">GND</text>
<text x="246.7" y="235.4">PB4</text>
<text x="13" y="242.5">N2+_33</text>
<text x="62.4" y="242.5">GND</text>
<text x="129.4" y="242.6">GND</text>
<text x="403.5" y="240.8">12V_PERM</text>
<text x="498.1" y="240.8">12V_PRES</text>
<text x="498.1" y="244.3">12V_ACC</text>
<text x="13" y="246.1">N2+_35</text>
<text x="62.3" y="246.1">N2+_36</text>
<text x="62.4" y="249.6">N2+_38</text>
<text x="129.7" y="249.5">N2+_38</text>
<text x="129.7" y="246">N2+_36</text>
<text x="498.1" y="247.9">ILL</text>
<text x="17.4" y="253.2">GND</text>
<text x="84.4" y="253.1">GND</text>
<text x="477.7" y="270.7">PB5</text>
<text x="16.6" y="286.6">N2+_33</text>
<text x="66.2" y="286.6">N2+_11</text>
<text x="87.2" y="286.6">AUX_26</text>
<text x="16.6" y="290.2">N2+_21</text>
<text x="16.6" y="293.7">N2+_22</text>
<text x="66.2" y="290.1">N2+_13</text>
<text x="66.2" y="293.6">N2+_16</text>
<text x="87.2" y="290.1">AUX_32</text>
<text x="88.5" y="293.7">AUX_15</text>
<text x="16.6" y="297.3">N2+_18</text>
<text x="66.2" y="297.2">N2+_19</text>
<text x="88.5" y="297.3">N2+_33</text>
<text x="462.2" y="297.2">12V_N2</text>
<text x="40.3" y="320.1">PB1</text>
<text x="40.3" y="323.6">PB2</text>
<text x="115.4" y="323.6">PB0</text>
<text x="115.4" y="320.2">VR_3.3V</text>
<text x="40.3" y="327.1">PB5</text>
</g>
<g font-size="3.9" fill="#800">
<text x="367.2" y="322.1">TITLE:</text>
<text x="495.9" y="326.8">REV:</text>
<text x="404.1" y="336.3">Company:</text>
<text x="495.5" y="336.9">Sheet: 1/1</text>
<text x="404.1" y="344">Date:</text>
<text x="453.2" y="344">Drawn By: ZYSSAi</text>
</g>
<g font-size="3.2" fill="#800">
<text x="41.6" y="6.5">1</text>
<text x="110.8" y="6.5">2</text>
<text x="179.9" y="6.5">3</text>
<text x="249.1" y="6.5">4</text>
<text x="318.2" y="6.5">5</text>
<text x="387.3" y="6.5">6</text>
<text x="456.5" y="6.5">7</text>
<text x="4.1" y="41.6">A</text>
<text x="522.6" y="41.6">A</text>
<text x="4.1" y="110.8">B</text>
<text x="522.6" y="110.8">B</text>
<text x="4.1" y="179.9">C</text>
<text x="522.6" y="179.9">C</text>
<text x="4.1" y="249.1">D</text>
<text x="522.6" y="249.1">D</text>
<text x="41.6" y="348.7">1</text>
<text x="110.8" y="348.7">2</text>
<text x="179.9" y="348.7">3</text>
<text x="249.1" y="348.7">4</text>
<text x="318.2" y="348.7">5</text>
<text x="387.3" y="348.7">6</text>
<text x="456.5" y="348.7">7</text>
</g>
<g font-size="3.2" fill="#000080">
<text x="48.1" y="14.9">R10</text>
<text x="124" y="14.9">R12</text>
<text x="192.8" y="14.9">R14</text>
<text x="304.9" y="14.8">K2</text>
<text x="300.5" y="18.4">HFD4/12-S</text>
<text x="63.9" y="29">Q1</text>
<text x="139.7" y="29">Q2</text>
<text x="210.3" y="29">Q3</text>
<text x="63.9" y="32.2">2N7002</text>
<text x="139.7" y="32.2">2N7002</text>
<text x="210.3" y="32.2">2N7002</text>
<text x="48" y="36.1">R11</text>
<text x="123.8" y="36.1">R13</text>
<text x="194.4" y="36.1">R15</text>
<text x="48.1" y="60.7">R16</text>
<text x="124" y="60.7">R18</text>
<text x="267.6" y="64.3">2N7002</text>
<text x="271.2" y="60.8">Q6</text>
<text x="306.7" y="69.1">D2</text>
<text x="63.9" y="74.9">Q4</text>
<text x="139.7" y="74.9">Q5</text>
<text x="270.2" y="74.9">R20</text>
<text x="307" y="72.3">1N4148</text>
<text x="48" y="81.9">R17</text>
<text x="63.9" y="78.1">2N7002</text>
<text x="123.8" y="81.9">R19</text>
<text x="139.7" y="78.1">2N7002</text>
<text x="304.8" y="119">U1</text>
<text x="294.8" y="122.5">ATTINY85-20SU</text>
<text x="40.2" y="127.8">R3</text>
<text x="110.8" y="126">D4</text>
<text x="137.2" y="127.8">R5</text>
<text x="197.2" y="127.8">R6</text>
<text x="39.4" y="134.8">2K7</text>
<text x="136.3" y="134.8">10K</text>
<text x="195.3" y="134.8">100K</text>
<text x="41" y="143.7">D3</text>
<text x="65.6" y="141.9">R4</text>
<text x="189.4" y="141.8">J1</text>
<text x="215.2" y="141.6">100nF</text>
<text x="215.2" y="138.4">C4</text>
<text x="436.2" y="141.9">MCP1703A-3302E/DB</text>
<text x="449.6" y="138.3">U2</text>
<text x="33.2" y="147.2">BZX55C3V3</text>
<text x="65.6" y="145.1">1K</text>
<text x="129.1" y="148.6">470</text>
<text x="129.1" y="145.4">R7</text>
<text x="432.2" y="161">1uF</text>
<text x="432.2" y="157.8">C3</text>
<text x="481.5" y="159.2">1uF</text>
<text x="481.5" y="156">C2</text>
<text x="42.1" y="180.6">N2+</text>
<text x="100.4" y="180.7">40P_HEADER</text>
<text x="300.5" y="186">HFD4/12-S</text>
<text x="304.9" y="182.4">K1</text>
<text x="498.2" y="200.1">POWER</text>
<text x="267.6" y="231.8">2N7002</text>
<text x="271.2" y="228.3">Q7</text>
<text x="442.7" y="233.8">L1</text>
<text x="302.9" y="238.9">1N4148</text>
<text x="306.6" y="235.4">D1</text>
<text x="470.4" y="235.3">POWER</text>
<text x="268.5" y="245.6">10K</text>
<text x="268.5" y="242.4">R8</text>
<text x="435.7" y="251.2">C1</text>
<text x="435.7" y="254.4">33uF</text>
<text x="496.6" y="263.6">RST_CON</text>
<text x="43.7" y="281.2">SWC</text>
<text x="127.2" y="281.3">AUX</text>
<text x="496.3" y="291.7">DC_N2+</text>
<text x="114.6" y="300.5">R9</text>
<text x="76.3" y="314.7">PROG</text>
</g>
<g font-size="3.2" fill="#00f">
<text x="297.8" y="24">5</text>
<text x="317.5" y="24">4</text>
<text x="297.8" y="29.3">6</text>
<text x="317.5" y="29.3">3</text>
<text x="297.8" y="34.6">7</text>
<text x="317.5" y="34.6">2</text>
<text x="301.3" y="56.3" transform="rotate(-90 301.3 56.3)">8</text>
<text x="315.4" y="56.3" transform="rotate(-90 315.4 56.3)">1</text>
<text x="264.8" y="131.2">6</text>
<text x="264.8" y="127.7">5</text>
<text x="270.9" y="130">PB0 (MOSI/DI/SDA/AIN0/OC0A/OC1A/AREF/PCINT0)</text>
<text x="264.8" y="134.8">7</text>
<text x="270.9" y="137.1">PB2 2 (SCK/USCK/SCL/ADC1/T0/INT0/PCINT2)</text>
<text x="270.9" y="133.5">PB1 1 (MISO/DO/AIN1/OC0B/OC1A/PCINT1)</text>
<text x="264.8" y="141.8">3</text>
<text x="264.8" y="138.3">2</text>
<text x="270.9" y="140.6">PB3 3 (PCINT3/XTAL1/CLKI/OC1B/ADC3)</text>
<text x="264.8" y="145.3">1</text>
<text x="270.9" y="144.1">PB4 A4 (PCINT4/XTAL2/CLKO/OC1B/ADC2)</text>
<text x="270.9" y="147.6">PB5 (PCINT5/RESET/ADC0/DW)</text>
<text x="435.3" y="149.2">3</text>
<text x="435.3" y="145.7">4</text>
<text x="438.7" y="147.5">EPAD</text>
<text x="458.5" y="147.5">VIN</text>
<text x="465.8" y="145.7">1</text>
<text x="438.7" y="151">VOUT</text>
<text x="38.8" y="185.9">1</text>
<text x="47.4" y="185.9">2</text>
<text x="105.8" y="185.9">1</text>
<text x="114.4" y="185.9">2</text>
<text x="38.8" y="189.4">3</text>
<text x="47.4" y="189.4">4</text>
<text x="105.8" y="189.4">3</text>
<text x="114.4" y="189.4">4</text>
<text x="297.8" y="191.6">5</text>
<text x="317.5" y="191.6">4</text>
<text x="38.8" y="193">5</text>
<text x="38.8" y="196.5">7</text>
<text x="47.4" y="193">6</text>
<text x="47.4" y="196.5">8</text>
<text x="105.8" y="193">5</text>
<text x="105.8" y="196.5">7</text>
<text x="114.4" y="193">6</text>
<text x="114.4" y="196.5">8</text>
<text x="297.8" y="196.8">6</text>
<text x="317.5" y="196.8">3</text>
<text x="38.8" y="200">9</text>
<text x="38.8" y="203.6">11</text>
<text x="45.4" y="200">10</text>
<text x="45.4" y="203.6">12</text>
<text x="105.8" y="200">9</text>
<text x="105.8" y="203.6">11</text>
<text x="112.4" y="200">10</text>
<text x="112.4" y="203.6">12</text>
<text x="297.8" y="202.1">7</text>
<text x="317.5" y="202.1">2</text>
<text x="498.8" y="203.9">1</text>
<text x="38.8" y="207.1">13</text>
<text x="45.4" y="207.1">14</text>
<text x="105.8" y="207.1">13</text>
<text x="112.4" y="207.1">14</text>
<text x="498.8" y="207.4">2</text>
<text x="502.2" y="205.7">1</text>
<text x="502.2" y="209.2">2</text>
<text x="38.8" y="210.6">15</text>
<text x="38.8" y="214.1">17</text>
<text x="45.4" y="210.6">16</text>
<text x="45.4" y="214.1">18</text>
<text x="105.8" y="210.6">15</text>
<text x="105.8" y="214.1">17</text>
<text x="112.4" y="210.6">16</text>
<text x="112.4" y="214.1">18</text>
<text x="498.8" y="211">3</text>
<text x="498.8" y="214.5">4</text>
<text x="502.2" y="212.7">3</text>
<text x="38.8" y="217.7">19</text>
<text x="38.8" y="221.2">21</text>
<text x="45.4" y="217.7">20</text>
<text x="45.4" y="221.2">22</text>
<text x="105.8" y="217.7">19</text>
<text x="105.8" y="221.2">21</text>
<text x="112.4" y="217.7">20</text>
<text x="112.4" y="221.2">22</text>
<text x="498.8" y="218">5</text>
<text x="502.2" y="216.3">4</text>
<text x="502.2" y="219.8">5</text>
<text x="38.8" y="224.7">23</text>
<text x="45.4" y="224.7">24</text>
<text x="105.8" y="224.7">23</text>
<text x="112.4" y="224.7">24</text>
<text x="301.3" y="223.9" transform="rotate(-90 301.3 223.9)">8</text>
<text x="315.4" y="223.9" transform="rotate(-90 315.4 223.9)">1</text>
<text x="38.8" y="228.2">25</text>
<text x="38.8" y="231.8">27</text>
<text x="45.4" y="228.2">26</text>
<text x="45.4" y="231.8">28</text>
<text x="105.8" y="228.2">25</text>
<text x="105.8" y="231.8">27</text>
<text x="112.4" y="228.2">26</text>
<text x="112.4" y="231.8">28</text>
<text x="38.8" y="235.3">29</text>
<text x="38.8" y="238.8">31</text>
<text x="45.4" y="235.3">30</text>
<text x="45.4" y="238.8">32</text>
<text x="105.8" y="235.3">29</text>
<text x="105.8" y="238.8">31</text>
<text x="112.4" y="235.3">30</text>
<text x="112.4" y="238.8">32</text>
<text x="465.4" y="239.2">2</text>
<text x="485.1" y="239.2">1</text>
<text x="38.8" y="242.4">33</text>
<text x="38.8" y="245.9">35</text>
<text x="45.4" y="242.4">34</text>
<text x="45.4" y="245.9">36</text>
<text x="105.8" y="242.4">33</text>
<text x="105.8" y="245.9">35</text>
<text x="112.4" y="242.4">34</text>
<text x="112.4" y="245.9">36</text>
<text x="465.4" y="242.7">4</text>
<text x="469.9" y="240.6">2</text>
<text x="469.9" y="244.1">4</text>
<text x="480.6" y="240.6">1</text>
<text x="480.6" y="244.1">3</text>
<text x="485.1" y="242.7">3</text>
<text x="38.8" y="249.4">37</text>
<text x="45.4" y="249.4">38</text>
<text x="105.8" y="249.4">37</text>
<text x="112.4" y="249.4">38</text>
<text x="465.4" y="246.2">6</text>
<text x="469.9" y="247.6">6</text>
<text x="480.6" y="247.6">5</text>
<text x="485.1" y="246.2">5</text>
<text x="38.8" y="252.9">39</text>
<text x="45.4" y="252.9">40</text>
<text x="105.8" y="252.9">39</text>
<text x="112.4" y="252.9">40</text>
<text x="498.8" y="269.2">1</text>
<text x="498.8" y="272.7">2</text>
<text x="502.2" y="270.9">1</text>
<text x="502.2" y="274.5">2</text>
<text x="124.8" y="285">4</text>
<text x="128.3" y="286.8">4</text>
<text x="124.8" y="292.1">2</text>
<text x="124.8" y="288.6">3</text>
<text x="128.3" y="293.9">2</text>
<text x="128.3" y="290.3">3</text>
<text x="124.8" y="295.6">1</text>
<text x="128.3" y="297.4">1</text>
<text x="491.9" y="295.6">1</text>
<text x="491.9" y="299.2">3</text>
<text x="491.9" y="302.7">2</text>
<text x="75.8" y="320">1</text>
<text x="75.8" y="323.5">3</text>
<text x="84.4" y="320">2</text>
<text x="84.4" y="323.5">4</text>
<text x="75.8" y="327">5</text>
<text x="84.4" y="327">6</text>
</g>
<g font-size="3.2">
<text x="465.8" y="149.2">2</text>
<text x="264.8" y="152.4">4</text>
<text x="270.9" y="154.7">GND</text>
<text x="457.1" y="151">GND</text>
<text x="42.3" y="286.5">33</text>
<text x="48.9" y="286.5">11</text>
<text x="42.3" y="290">21</text>
<text x="42.3" y="293.5">22</text>
<text x="48.9" y="290">13</text>
<text x="48.9" y="293.5">16</text>
<text x="42.3" y="297">18</text>
<text x="48.9" y="297">19</text>
</g>
<g font-size="3.2" fill="#f00">
<text x="336.4" y="154.7">VCC</text>
<text x="347.5" y="152.4">8</text>
</g>
<g font-size="2.5" fill="#00f">
<text x="60" y="318.9">MISO</text>
<text x="60" y="322.4">SCK</text>
<text x="97" y="322.4">MOSI</text>
<text x="60" y="326">RESET</text>
</g>
</svg>
